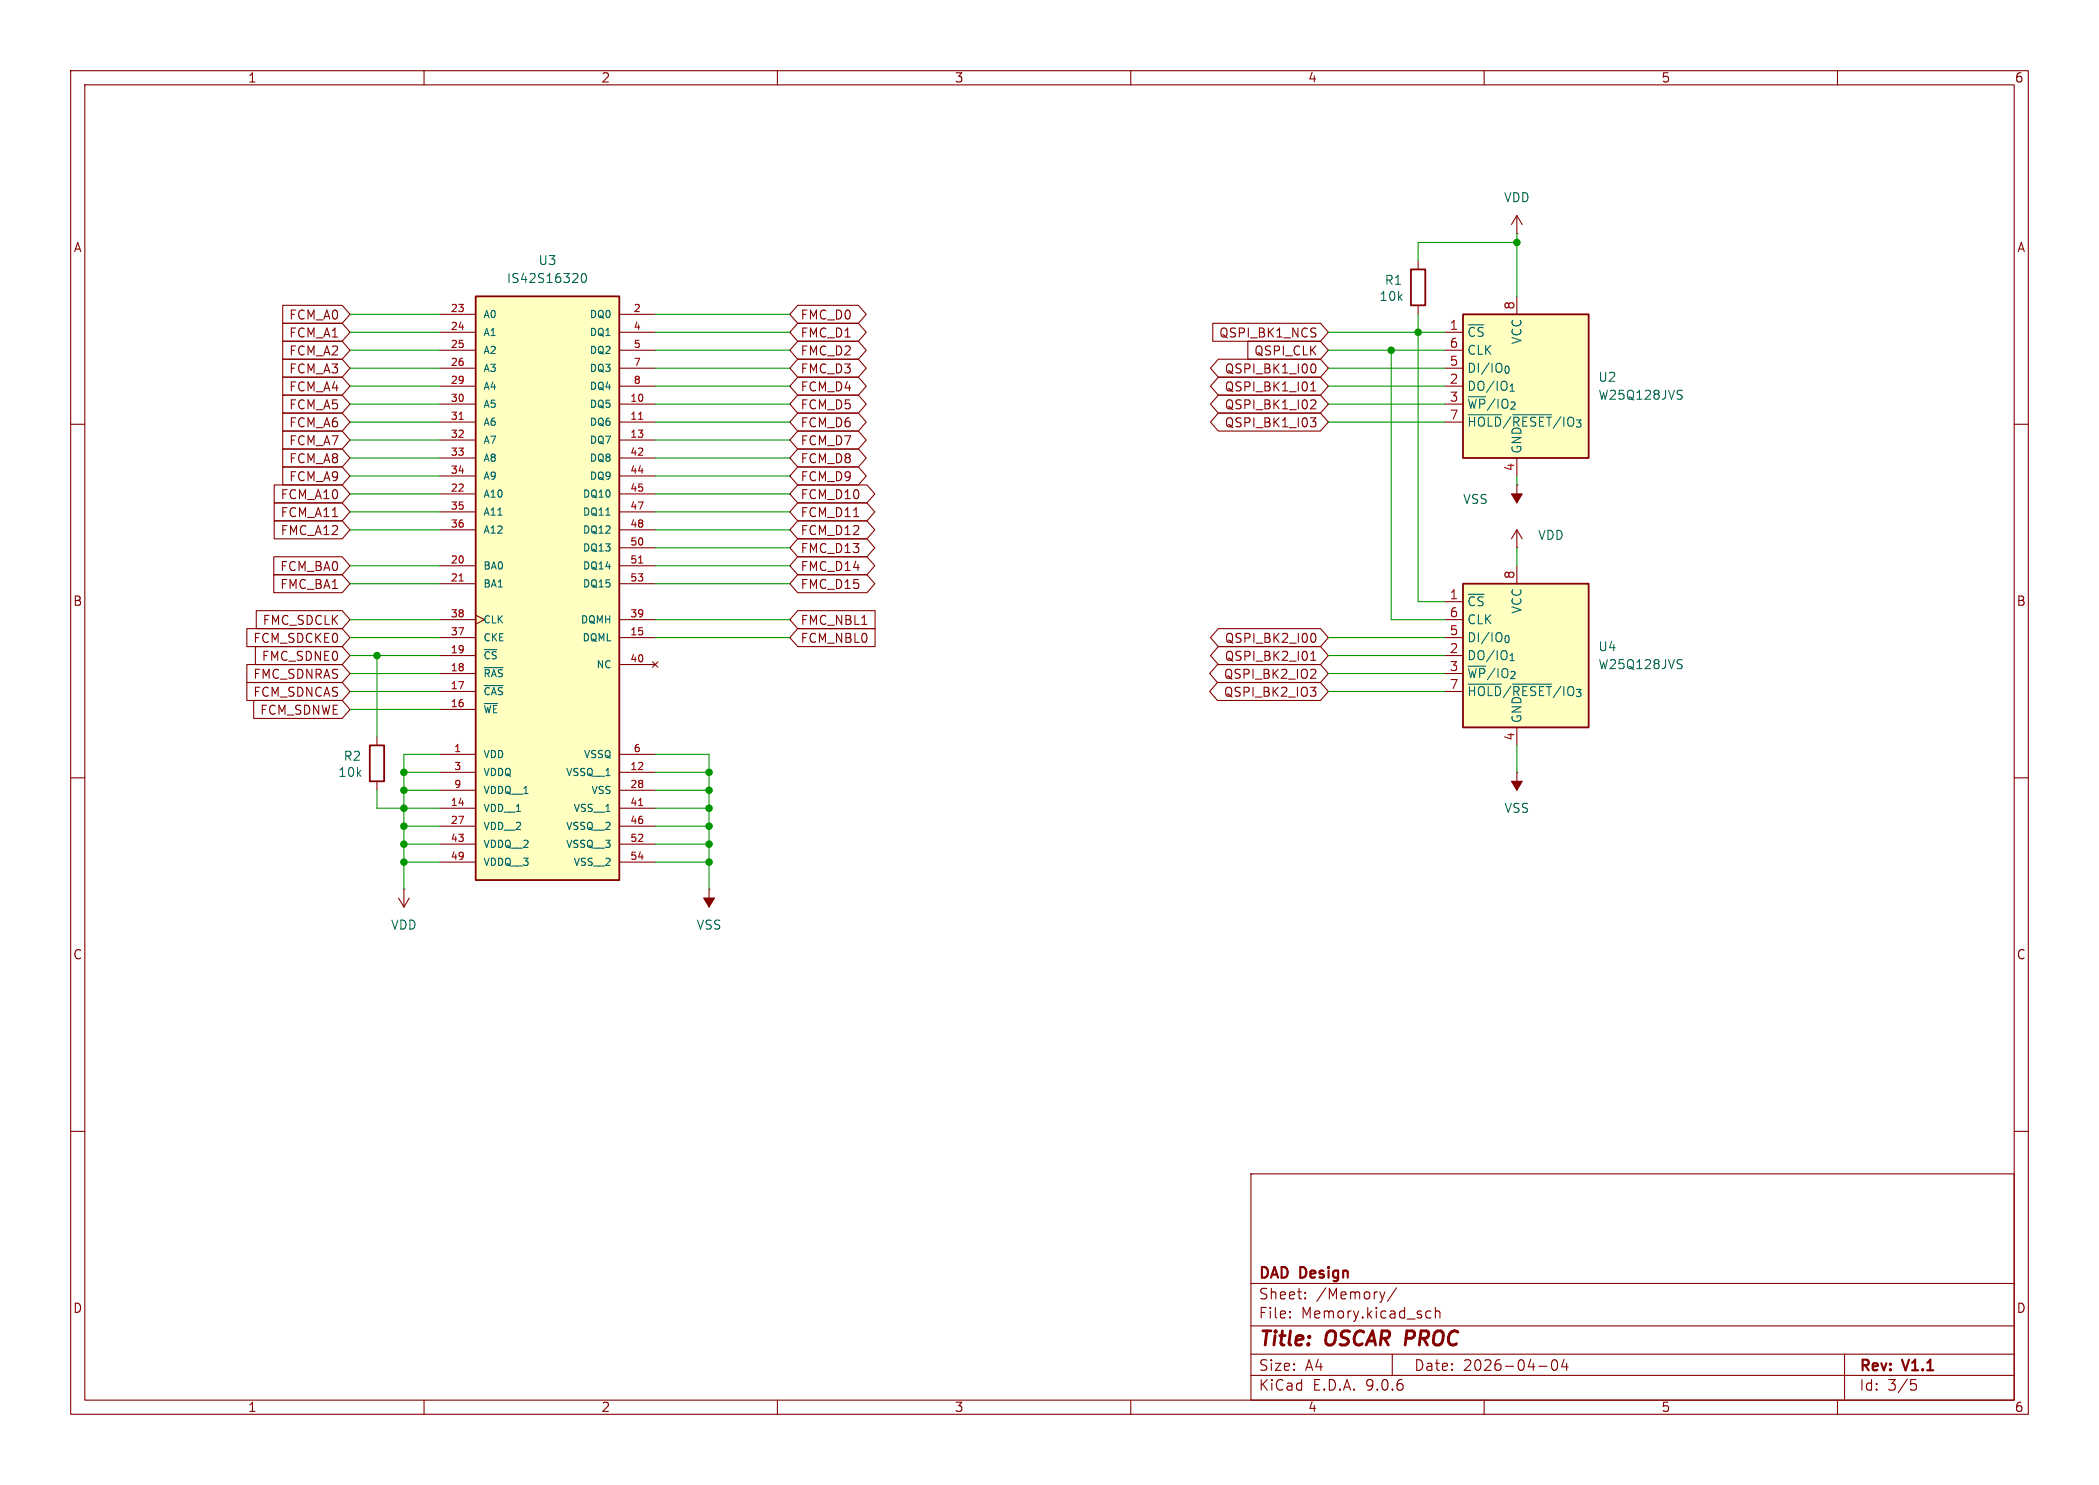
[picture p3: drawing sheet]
<svg xmlns="http://www.w3.org/2000/svg" width="297mm" height="210mm" viewBox="0 0 297 210" stroke-linecap="round" stroke-linejoin="round" font-family="sans-serif">
<g fill="none" stroke="#840000" stroke-width=".15">
<path d="M10 10h277v190h-277zM12 12h273v186h-273zM60 10v2M110 10v2M160 10v2M210 10v2M260 10v2M10 60h2M214.6 77.5h.1M214.6 68.6h.1M214.6 74.9l-.7 1.3M214.6 74.9l.8 1.3"/>
<path d="M214.6 68.6v2.5M214.6 74.9v2.6M285 60h2M10 110h2M214.6 109.2h.1M214.6 109.2v2.6M285 110h2M10 160h2M177 166h108v32h-108zM285 160h2M60 198v2M110 198v2"/>
<path d="M160 198v2M177 194.5h108M177 191.5h108M177 187.5h108M177 181.5h108M182.5 186.3h.1l-.1 .1M182.5 186.3v.1M182.5 185.5v.1M182.5 185.5h.1l-.1 .1M184.7 183.6v.1M184.7 183.6h-.1l.1 .1M184.7 182.8v.1"/>
<path d="M184.7 182.8h-.1l.1 .1M196 182.7l-.4 1M197 191.5v3M197.6 182.1l-1.3 2M202 185.4l.5 .1M202.5 186.3l-.5 .1M203.1 185.5a.37 .37 0 0 1 .6 .1v.8M203.1 184.9v1.5M210 198v2M217.7 193.2h1.2M219.7 192.4a.36 .36 0 0 1 .3-.1 .36 .36 0 0 1 .3 .3 .77 .77 0 0 1-.4 1.2 .91 .91 0 0 1-.2-1.4zM221.3 192.2l-.3 1.1h.9"/>
<path d="M221.7 192.8v1M260 198v2M261 191.5v6.5M270.4 195.1h.7M270.5 195.7h.4l.3 .3v.3l-.2 .2-.5 .1"/>
</g>
<g fill="#840000" stroke="#840000" stroke-width=".15">
<path d="M213.9 69.9h1.5l-.8 1.2z"/>
<path d="M213.9 110.5h1.5l-.8 1.3z"/>
</g>
<path d="M207 44.5h17.8v20.3h-17.8z" fill="#ffffc2"/>
<path d="M199.6 38.1h2.1v5.1h-2.1zM207 44.5h17.8v20.3h-17.8z" fill="none" stroke="#840000" stroke-width=".25"/>
<g fill="none" stroke="#840000" stroke-width=".15">
<path d="M200.7 36.8v1.3M214.6 33h.1M214.6 30.5v2.5M214.6 30.5l-.7 1.3M214.6 30.5l.8 1.3M200.7 43.2v1.3M204.5 47h2.5M204.5 49.5h2.5M204.5 52.1h2.5M204.5 54.6h2.5M204.5 57.2h2.5M204.5 59.7h2.5"/>
<path d="M214.6 41.9v2.6M214.6 64.8v2.5M56.4 127l.7 1.3M57.1 125.7h.1M57.1 125.7v2.6M57.9 127l-.8 1.3M100.3 125.7h.1M100.3 125.7v2.6"/>
</g>
<path d="M207.7 58.6h4.8M214 58.6h5.5M237.5 55.2h.5M237.8 55.9l.2 .2v.2l-.2 .2" fill="none" stroke="#006464" stroke-width=".15"/>
<path d="M99.6 127h1.5l-.8 1.3z" fill="#840000" stroke="#840000" stroke-width=".15"/>
<path d="M67.3 41.9h20.3v82.6h-20.3z" fill="#ffffc2"/>
<path d="M67.3 41.9h20.3v82.6h-20.3zM52.3 105.4h2.1v5.1h-2.1z" fill="none" stroke="#840000" stroke-width=".25"/>
<g fill="none" stroke="#840000" stroke-width=".15">
<path d="M62.2 44.5h5.1M62.2 47h5.1M62.2 49.5h5.1M62.2 52.1h5.1M62.2 54.6h5.1M62.2 57.2h5.1M62.2 59.7h5.1M87.6 44.5h5.1M87.6 47h5.1M87.6 49.5h5.1M87.6 52.1h5.1M87.6 54.6h5.1"/>
<path d="M87.6 57.2h5.1M87.6 59.7h5.1M62.2 62.2h5.1M62.2 64.8h5.1M62.2 67.3h5.1M62.2 69.9h5.1M62.2 72.4h5.1M62.2 74.9h5.1M87.6 62.2h5.1M87.6 64.8h5.1M87.6 67.3h5.1M87.6 69.9h5.1"/>
<path d="M87.6 72.4h5.1M87.6 74.9h5.1M87.6 77.5h5.1M62.2 80h5.1M62.2 82.6h5.1M62.2 87.6h5.1M62.2 90.2h5.1M62.2 92.7h5.1M62.2 95.3h5.1M62.2 97.8h5.1M67.3 87l1.3 .6-1.3 .7M87.6 80h5.1"/>
<path d="M87.6 82.6h5.1M87.6 87.6h5.1M87.6 90.2h5.1M87.6 94h5.1M92.3 93.6l.8 .8M93.1 93.6l-.8 .8M53.3 104.1v1.3M53.3 110.5v1.3M62.2 100.3h5.1M62.2 106.7h5.1M62.2 109.2h5.1M62.2 111.8h5.1"/>
<path d="M62.2 114.3h5.1M62.2 116.8h5.1M62.2 119.4h5.1M87.6 106.7h5.1M87.6 109.2h5.1M87.6 111.8h5.1M87.6 114.3h5.1M87.6 116.8h5.1M87.6 119.4h5.1M62.2 121.9h5.1M87.6 121.9h5.1"/>
</g>
<path d="M65 59.3h.5M90.4 59.3h.5M90.4 79.6h.5M65 82.2h.5M90.4 113.9h.5" fill="none" stroke="#a90000" stroke-width=".15"/>
<path d="M82.4 38.7h.1a.69 .69 0 0 1 .4 1.1l-.2 .1a.69 .69 0 0 1-.3-1.1zM85.7 72.9h.6M68.5 91.9h1.8M68.5 94.4h2.7M68.5 97h2.7M68.5 99.5h1.9" fill="none" stroke="#006464" stroke-width=".15"/>
<path d="M207 82.6h17.8v20.3h-17.8z" fill="#ffffc2"/>
<path d="M207 82.6h17.8v20.3h-17.8z" fill="none" stroke="#840000" stroke-width=".25"/>
<g fill="none" stroke="#840000" stroke-width=".15">
<path d="M40 50.8h8.4l1.1 1.3-1.1 1.2h-8.4zM40 55.9h8.4l1.1 1.3-1.1 1.2h-8.4zM40 58.4h8.4l1.1 1.3-1.1 1.3h-8.4zM40 53.3h8.4l1.1 1.3-1.1 1.3h-8.4zM40 48.3h8.4l1.1 1.2-1.1 1.3h-8.4zM40 45.7h8.4l1.1 1.3-1.1 1.3h-8.4zM40 43.2h8.4l1.1 1.3-1.1 1.2h-8.4zM112.9 48.3h8.6l1.1 1.2-1.1 1.3h-8.6l-1.1-1.3zM112.9 50.8h8.6l1.1 1.3-1.1 1.2h-8.6l-1.1-1.2zM112.9 43.2h8.6l1.1 1.3-1.1 1.2h-8.6l-1.1-1.2zM112.9 45.7h8.6l1.1 1.3-1.1 1.3h-8.6l-1.1-1.3zM112.9 55.9h8.6l1.1 1.3-1.1 1.2h-8.6l-1.1-1.2z"/>
<path d="M112.9 53.3h8.6l1.1 1.3-1.1 1.3h-8.6l-1.1-1.3zM112.9 58.4h8.6l1.1 1.3-1.1 1.3h-8.6l-1.1-1.3zM171.6 45.7h15.2l1.2 1.3-1.2 1.3h-15.2zM172.4 50.8h14.4l1.2 1.3-1.2 1.2h-14.4l-1.1-1.2zM172.4 55.9h14.4l1.2 1.3-1.2 1.2h-14.4l-1.1-1.2zM172.4 58.4h14.4l1.2 1.3-1.2 1.3h-14.4l-1.1-1.3zM172.4 53.3h14.4l1.2 1.3-1.2 1.3h-14.4l-1.1-1.3zM176.6 48.3h10.2l1.2 1.2-1.2 1.3h-10.2zM185.4 59.1h.8l-.4 .5 .3 .1 .1 .4-.3 .3h-.3M185.5 55.3h.7M185.5 54.4l.3-.4v1.3M185.6 51.5h.2a.69 .69 0 0 1 .3 1.1l-.2 .1h-.3"/>
<path d="M185.6 56.6h.5l.1 .3-.1 .2-.7 .7h.8M38.7 78.7h9.7l1.1 1.3-1.1 1.3h-9.7zM38.8 73.7h9.6l1.1 1.2-1.1 1.3h-9.6zM38.8 71.1h9.6l1.1 1.3-1.1 1.3h-9.6zM38.8 68.6h9.6l1.1 1.3-1.1 1.2h-9.6zM40 63.5h8.4l1.1 1.3-1.1 1.2h-8.4zM40 61h8.4l1.1 1.2-1.1 1.3h-8.4zM40 66h8.4l1.1 1.3-1.1 1.3h-8.4zM112.9 73.7h9.8l1.1 1.2-1.1 1.3h-9.8l-1.1-1.3zM112.9 76.2h9.8l1.1 1.3-1.1 1.2h-9.8l-1.1-1.2zM112.9 78.7h9.8l1.1 1.3-1.1 1.3h-9.8l-1.1-1.3zM112.9 63.5h8.6l1.1 1.3-1.1 1.2h-8.6l-1.1-1.2z"/>
<path d="M112.9 68.6h9.8l1.1 1.3-1.1 1.2h-9.8l-1.1-1.2zM112.9 71.1h9.8l1.1 1.3-1.1 1.3h-9.8l-1.1-1.3zM112.9 61h8.6l1.1 1.2-1.1 1.3h-8.6l-1.1-1.3zM112.9 66h8.6l1.1 1.3-1.1 1.3h-8.6l-1.1-1.3zM34.9 94h13.5l1.1 1.3-1.1 1.2h-13.5zM34.9 96.5h13.5l1.1 1.3-1.1 1.3h-13.5zM34.9 88.9h13.5l1.1 1.3-1.1 1.2h-13.5zM35.9 99.1h12.5l1.1 1.2-1.1 1.3h-12.5zM36.1 91.4h12.3l1.1 1.3-1.1 1.3h-12.3zM36.3 86.4h12.1l1.1 1.2-1.1 1.3h-12.1zM38.7 81.3h9.7l1.1 1.3-1.1 1.2h-9.7zM112.9 81.3h9.8l1.1 1.3-1.1 1.2h-9.8l-1.1-1.2z"/>
<path d="M112.9 88.9h10.9v2.5h-10.9l-1.1-1.2zM112.9 86.4h10.9v2.5h-10.9l-1.1-1.3zM172.3 94h14.5l1.2 1.3-1.2 1.2h-14.5l-1.1-1.2zM172.3 96.5h14.5l1.2 1.3-1.2 1.3h-14.5l-1.1-1.3zM172.4 88.9h14.4l1.2 1.3-1.2 1.2h-14.4l-1.1-1.2zM172.4 91.4h14.4l1.2 1.3-1.2 1.3h-14.4l-1.1-1.3zM185.4 97.2h.8l-.4 .5M185.5 92.5l.3-.4v1.3M185.5 93.4h.7M185.6 89.6h.2a.69 .69 0 0 1 .3 1.1l-.2 .1h-.3M185.9 94.7l.3 .2-.1 .3-.7 .7h.8M185.9 97.7l.3 .2v.3l-.3 .3"/>
<path d="M204.5 85.1h2.5M204.5 87.6h2.5M204.5 90.2h2.5M204.5 92.7h2.5M204.5 95.3h2.5M204.5 97.8h2.5M214.6 80v2.6M214.6 102.9v2.5"/>
</g>
<path d="M207.7 96.7h4.8M214 96.7h5.5M237.5 93.3h.5M237.8 94l.2 .2v.2l-.2 .2" fill="none" stroke="#006464" stroke-width=".15"/>
<g fill="none" stroke="#009600" stroke-width=".15">
<path d="M214.6 34.3h-13.9v2.5M214.6 33v8.9M49.5 59.7h12.7M49.5 52.1h12.7M49.5 44.5h12.7M49.5 54.6h12.7M49.5 49.5h12.7M49.5 47h12.7M49.5 57.2h12.7M92.7 59.7h19.1M92.7 52.1h19.1M92.7 44.5h19.1"/>
<path d="M92.7 54.6h19.1M92.7 49.5h19.1M92.7 47h19.1M92.7 57.2h19.1M188 59.7h16.5M188 52.1h16.5M188 54.6h16.5M188 49.5h16.5M188 47h16.5M188 57.2h16.5M196.8 49.5v38.1h7.7M200.7 44.5v40.6h3.8"/>
<path d="M49.5 62.2h12.7M49.5 69.9h12.7M49.5 67.3h12.7M49.5 64.8h12.7M49.5 74.9h12.7M49.5 72.4h12.7M92.7 62.2h19.1M92.7 69.9h19.1M92.7 67.3h19.1M92.7 64.8h19.1M92.7 74.9h19.1M92.7 72.4h19.1"/>
<path d="M92.7 77.5h19.1M214.6 67.3v1.3M214.6 77.5v2.5M49.5 92.7h12.7M49.5 90.2h12.7M49.5 87.6h12.7M49.5 82.6h12.7M49.5 80h12.7M49.5 97.8h12.7M49.5 95.3h12.7M53.3 92.7v11.4M92.7 90.2h19.1"/>
<path d="M92.7 87.6h19.1M92.7 82.6h19.1M92.7 80h19.1M188 92.7h16.5M188 90.2h16.5M188 97.8h16.5M188 95.3h16.5M49.5 100.3h12.7M53.3 111.8v2.5h8.9M57.1 109.2h5.1M57.1 116.8h5.1M57.1 119.4h5.1"/>
<path d="M57.1 111.8h5.1M62.2 106.7h-5.1v19M92.7 109.2h7.6M92.7 114.3h7.6M92.7 116.8h7.6M92.7 119.4h7.6M92.7 106.7h7.6v19M92.7 111.8h7.6M214.6 105.4v3.8M57.1 121.9h5.1M92.7 121.9h7.6"/>
</g>
<g fill="#009600" stroke="#009600" stroke-width=".15">
<circle cx="214.6" cy="34.3" r=".46"/>
<circle cx="196.8" cy="49.5" r=".46"/>
<circle cx="200.7" cy="47" r=".46"/>
<circle cx="53.3" cy="92.7" r=".46"/>
<circle cx="57.1" cy="109.2" r=".46"/>
<circle cx="57.1" cy="121.9" r=".46"/>
<circle cx="100.3" cy="109.2" r=".46"/>
<circle cx="100.3" cy="114.3" r=".46"/>
<circle cx="100.3" cy="111.8" r=".46"/>
<circle cx="57.1" cy="119.4" r=".46"/>
<circle cx="57.1" cy="116.8" r=".46"/>
<circle cx="57.1" cy="114.3" r=".46"/>
<circle cx="57.1" cy="111.8" r=".46"/>
<circle cx="100.3" cy="121.9" r=".46"/>
<circle cx="100.3" cy="116.8" r=".46"/>
<circle cx="100.3" cy="119.4" r=".46"/>
</g>
<g font-size="2.8" fill="#840000">
<text x="178" y="190.9">Title:</text>
<text x="187.7" y="190.9">OSCAR PROC</text>
</g>
<g font-size="2.1" fill="#840000">
<text x="178" y="184">Sheet:</text>
<text x="178" y="181.2">DAD</text>
<text x="184" y="181.2">Design</text>
<text x="186.2" y="184">/Memory/</text>
<text x="178" y="186.7">File:</text>
<text x="184.1" y="186.7">Memory.kicad_sch</text>
<text x="178" y="196.9">KiCad</text>
<text x="178" y="194.1">Size:</text>
<text x="184.7" y="194.1">A4</text>
<text x="185.7" y="196.9">E.D.A.</text>
<text x="193.3" y="196.9">9.0.6</text>
<text x="200" y="194.1">Date:</text>
<text x="207" y="194.1">2026-04-04</text>
<text x="263" y="194.3">Rev:</text>
<text x="263" y="196.9">Id:</text>
<text x="267.1" y="196.9">3/5</text>
<text x="269.4" y="194.3">V1.1</text>
</g>
<g font-size="1.8" fill="#840000">
<text x="35" y="11.9">1</text>
<text x="85" y="11.9">2</text>
<text x="135" y="11.9">3</text>
<text x="185" y="11.9">4</text>
<text x="235" y="11.9">5</text>
<text x="285" y="11.9">6</text>
<text x="10.3" y="35.9">A</text>
<text x="285.3" y="35.9">A</text>
<text x="40.8" y="47.9">FCM_A1</text>
<text x="40.8" y="45.4">FCM_A0</text>
<text x="113.2" y="45.4">FMC_D0</text>
<text x="113.2" y="47.9">FMC_D1</text>
<text x="172.4" y="47.9">QSPI_BK1_NCS</text>
<text x="40.8" y="53">FCM_A3</text>
<text x="40.8" y="50.5">FCM_A2</text>
<text x="113.2" y="50.5">FMC_D2</text>
<text x="113.2" y="53">FMC_D3</text>
<text x="173.2" y="53">QSPI_BK1_I00</text>
<text x="177.4" y="50.5">QSPI_CLK</text>
<text x="40.8" y="58.1">FCM_A5</text>
<text x="40.8" y="55.6">FCM_A4</text>
<text x="113.2" y="58.1">FCM_D5</text>
<text x="113.2" y="55.6">FCM_D4</text>
<text x="173.2" y="58.1">QSPI_BK1_I02</text>
<text x="173.2" y="55.6">QSPI_BK1_I01</text>
<text x="40.8" y="60.6">FCM_A6</text>
<text x="40.8" y="65.7">FCM_A8</text>
<text x="40.8" y="63.2">FCM_A7</text>
<text x="113.2" y="65.7">FCM_D8</text>
<text x="113.2" y="60.6">FCM_D6</text>
<text x="113.2" y="63.2">FCM_D7</text>
<text x="173.2" y="60.6">QSPI_BK1_I03</text>
<text x="39.6" y="70.8">FCM_A10</text>
<text x="40.8" y="68.3">FCM_A9</text>
<text x="113.2" y="70.8">FCM_D10</text>
<text x="113.2" y="68.3">FCM_D9</text>
<text x="39.6" y="75.9">FMC_A12</text>
<text x="39.6" y="73.3">FCM_A11</text>
<text x="113.2" y="75.9">FCM_D12</text>
<text x="113.2" y="73.3">FCM_D11</text>
<text x="39.6" y="83.5">FMC_BA1</text>
<text x="39.6" y="81">FCM_BA0</text>
<text x="113.2" y="83.5">FMC_D15</text>
<text x="113.2" y="78.4">FMC_D13</text>
<text x="113.2" y="81">FMC_D14</text>
<text x="10.3" y="85.9">B</text>
<text x="37.1" y="88.6">FMC_SDCLK</text>
<text x="113.2" y="88.6">FMC_NBL1</text>
<text x="285.3" y="85.9">B</text>
<text x="35.7" y="91.1">FCM_SDCKE0</text>
<text x="37" y="93.7">FMC_SDNE0</text>
<text x="113.2" y="91.1">FCM_NBL0</text>
<text x="173.2" y="91.1">QSPI_BK2_I00</text>
<text x="173.2" y="93.7">QSPI_BK2_I01</text>
<text x="35.7" y="96.2">FMC_SDNRAS</text>
<text x="35.7" y="98.7">FCM_SDNCAS</text>
<text x="36.7" y="101.3">FCM_SDNWE</text>
<text x="173.1" y="96.2">QSPI_BK2_IO2</text>
<text x="173.1" y="98.7">QSPI_BK2_IO3</text>
<text x="10.3" y="135.9">C</text>
<text x="285.3" y="135.9">C</text>
<text x="10.3" y="185.9">D</text>
<text x="285.3" y="185.9">D</text>
<text x="35" y="199.9">1</text>
<text x="85" y="199.9">2</text>
<text x="135" y="199.9">3</text>
<text x="185" y="199.9">4</text>
<text x="235" y="199.9">5</text>
<text x="285" y="199.9">6</text>
</g>
<g font-size="1.8" fill="#006464">
<text x="212.7" y="28.8">VDD</text>
<text x="71.6" y="40.2">IS42S16320</text>
<text x="76.1" y="37.7">U3</text>
<text x="195.8" y="40.5">R1</text>
<text x="195.1" y="42.8">10k</text>
<text x="207.5" y="47.9">~{CS}</text>
<text x="207.5" y="50.4">CLK</text>
<text x="207.5" y="52.9">DI/IO_{0}</text>
<text x="215.5" y="48.8" transform="rotate(-90 215.5 48.8)">VCC</text>
<text x="207.5" y="55.5">DO/IO_{1}</text>
<text x="207.5" y="58">~{WP}/IO_{2}</text>
<text x="226.1" y="56.7">W25Q128JVS</text>
<text x="226.1" y="54.2">U2</text>
<text x="207.5" y="60.6">~{HOLD}/~{RESET}/IO_{3}</text>
<text x="215.5" y="64.3" transform="rotate(-90 215.5 64.3)">GND</text>
<text x="206.9" y="71.5">VSS</text>
<text x="217.5" y="76.6">VDD</text>
<text x="207.5" y="86">~{CS}</text>
<text x="207.5" y="88.5">CLK</text>
<text x="215.5" y="86.9" transform="rotate(-90 215.5 86.9)">VCC</text>
<text x="207.5" y="91">DI/IO_{0}</text>
<text x="207.5" y="93.6">DO/IO_{1}</text>
<text x="226.1" y="94.8">W25Q128JVS</text>
<text x="226.1" y="92.3">U4</text>
<text x="207.5" y="96.1">~{WP}/IO_{2}</text>
<text x="207.5" y="98.7">~{HOLD}/~{RESET}/IO_{3}</text>
<text x="48.5" y="107.8">R2</text>
<text x="215.5" y="102.4" transform="rotate(-90 215.5 102.4)">GND</text>
<text x="47.8" y="110.1">10k</text>
<text x="212.8" y="115.2">VSS</text>
<text x="55.2" y="131.7">VDD</text>
<text x="98.5" y="131.7">VSS</text>
</g>
<g font-size="1.8" fill="#a90000">
<text x="205" y="46.7">1</text>
<text x="214.4" y="43.9" transform="rotate(-90 214.4 43.9)">8</text>
<text x="205" y="49.3">6</text>
<text x="205" y="51.8">5</text>
<text x="205" y="54.4">2</text>
<text x="205" y="56.9">3</text>
<text x="205" y="59.4">7</text>
<text x="214.4" y="66.7" transform="rotate(-90 214.4 66.7)">4</text>
<text x="214.4" y="82" transform="rotate(-90 214.4 82)">8</text>
<text x="205" y="84.8">1</text>
<text x="205" y="87.4">6</text>
<text x="205" y="89.9">5</text>
<text x="205" y="92.5">2</text>
<text x="205" y="95">3</text>
<text x="205" y="97.5">7</text>
<text x="214.4" y="104.8" transform="rotate(-90 214.4 104.8)">4</text>
</g>
<g font-size="1.4" fill="#a90000">
<text x="63.7" y="44.2">23</text>
<text x="63.7" y="46.7">24</text>
<text x="89.6" y="44.2">2</text>
<text x="89.6" y="46.7">4</text>
<text x="63.7" y="49.3">25</text>
<text x="63.7" y="51.8">26</text>
<text x="89.6" y="49.3">5</text>
<text x="89.6" y="51.8">7</text>
<text x="63.7" y="54.4">29</text>
<text x="63.7" y="56.9">30</text>
<text x="63.7" y="59.4">31</text>
<text x="89.1" y="56.9">10</text>
<text x="89.1" y="59.4">11</text>
<text x="89.6" y="54.4">8</text>
<text x="63.7" y="62">32</text>
<text x="63.7" y="64.5">33</text>
<text x="89.1" y="62">13</text>
<text x="89.1" y="64.5">42</text>
<text x="63.7" y="67.1">34</text>
<text x="63.7" y="69.6">22</text>
<text x="89.1" y="67.1">44</text>
<text x="89.1" y="69.6">45</text>
<text x="63.7" y="72.1">35</text>
<text x="63.7" y="74.7">36</text>
<text x="89.1" y="72.1">47</text>
<text x="89.1" y="74.7">48</text>
<text x="89.1" y="77.2">50</text>
<text x="63.7" y="79.8">20</text>
<text x="63.7" y="82.3">21</text>
<text x="89.1" y="79.8">51</text>
<text x="89.1" y="82.3">53</text>
<text x="63.7" y="87.4">38</text>
<text x="63.7" y="89.9">37</text>
<text x="89.1" y="87.4">39</text>
<text x="89.1" y="89.9">15</text>
<text x="63.7" y="92.5">19</text>
<text x="63.7" y="95">18</text>
<text x="89.1" y="93.7">40</text>
<text x="63.7" y="97.5">17</text>
<text x="63.7" y="100.1">16</text>
<text x="64.2" y="106.4">1</text>
<text x="89.6" y="106.4">6</text>
<text x="64.2" y="109">3</text>
<text x="64.2" y="111.5">9</text>
<text x="89.1" y="109">12</text>
<text x="89.1" y="111.5">28</text>
<text x="63.7" y="114">14</text>
<text x="63.7" y="116.6">27</text>
<text x="63.7" y="119.1">43</text>
<text x="89.1" y="114">41</text>
<text x="89.1" y="116.6">46</text>
<text x="89.1" y="119.1">52</text>
<text x="63.7" y="121.7">49</text>
<text x="89.1" y="121.7">54</text>
</g>
<g font-size="1.4" fill="#006464">
<text x="68.3" y="45.2">A0</text>
<text x="68.3" y="47.7">A1</text>
<text x="83.3" y="45.2">DQ0</text>
<text x="83.3" y="47.7">DQ1</text>
<text x="68.3" y="50.3">A2</text>
<text x="68.3" y="52.8">A3</text>
<text x="83.3" y="50.3">DQ2</text>
<text x="83.3" y="52.8">DQ3</text>
<text x="68.3" y="55.3">A4</text>
<text x="68.3" y="57.9">A5</text>
<text x="83.3" y="55.3">DQ4</text>
<text x="83.3" y="57.9">DQ5</text>
<text x="68.3" y="60.4">A6</text>
<text x="68.3" y="63">A7</text>
<text x="68.3" y="65.5">A8</text>
<text x="83.3" y="60.4">DQ6</text>
<text x="83.3" y="63">DQ7</text>
<text x="83.3" y="65.5">DQ8</text>
<text x="68.3" y="68">A9</text>
<text x="68.3" y="70.6">A10</text>
<text x="82.3" y="70.6">DQ10</text>
<text x="83.3" y="68">DQ9</text>
<text x="68.3" y="73.1">A11</text>
<text x="68.3" y="75.7">A12</text>
<text x="82.3" y="73.1">DQ11</text>
<text x="82.3" y="75.7">DQ12</text>
<text x="68.3" y="80.7">BA0</text>
<text x="68.3" y="83.3">BA1</text>
<text x="82.3" y="78.2">DQ13</text>
<text x="82.3" y="80.7">DQ14</text>
<text x="82.3" y="83.3">DQ15</text>
<text x="68.3" y="88.4">CLK</text>
<text x="82.1" y="88.4">DQMH</text>
<text x="68.3" y="90.9">CKE</text>
<text x="68.3" y="93.4">~{CS}</text>
<text x="68.3" y="96">~{RAS}</text>
<text x="82.3" y="90.9">DQML</text>
<text x="84.3" y="94.7">NC</text>
<text x="68.3" y="98.5">~{CAS}</text>
<text x="68.3" y="101.1">~{WE}</text>
<text x="68.3" y="107.4">VDD</text>
<text x="82.5" y="107.4">VSSQ</text>
<text x="68.3" y="110">VDDQ</text>
<text x="68.3" y="112.5">VDDQ__1</text>
<text x="80" y="110">VSSQ__1</text>
<text x="83.6" y="112.5">VSS</text>
<text x="68.3" y="115">VDD__1</text>
<text x="68.3" y="117.6">VDD__2</text>
<text x="80" y="117.6">VSSQ__2</text>
<text x="81" y="115">VSS__1</text>
<text x="68.3" y="120.1">VDDQ__2</text>
<text x="68.3" y="122.7">VDDQ__3</text>
<text x="80" y="120.1">VSSQ__3</text>
<text x="81" y="122.7">VSS__2</text>
</g>
</svg>
